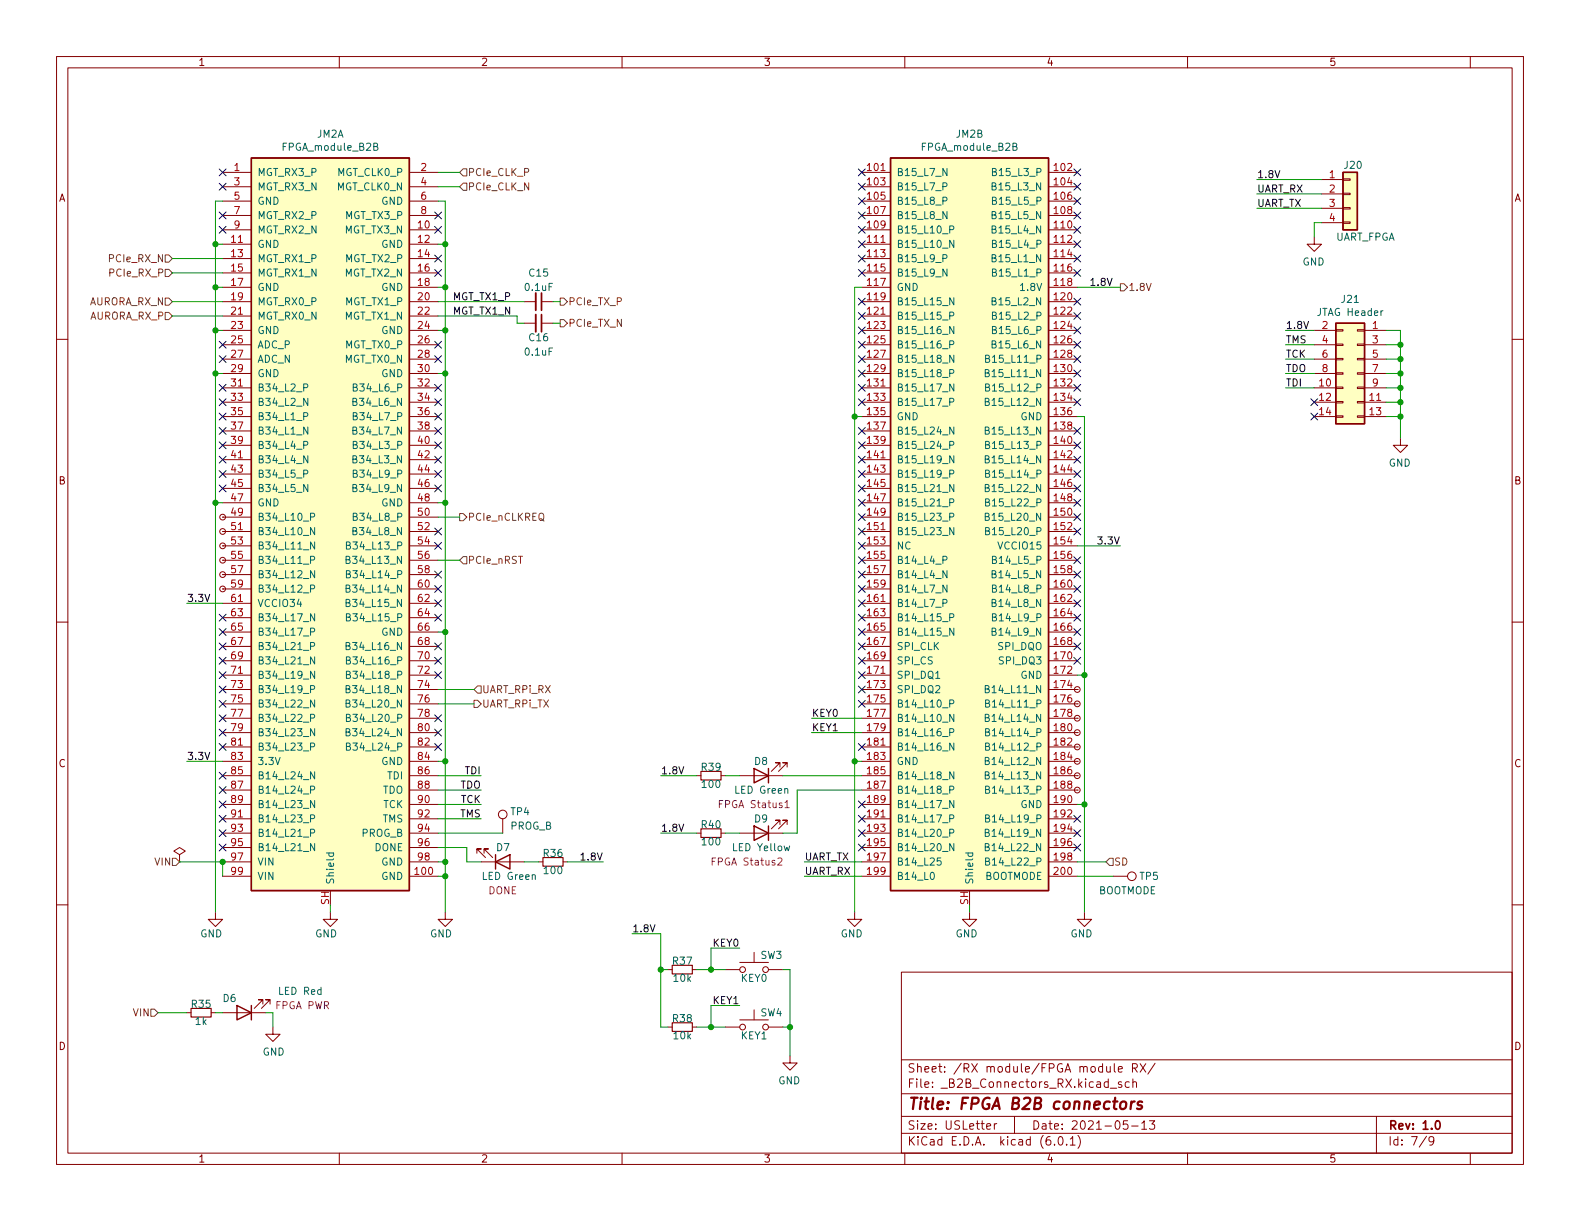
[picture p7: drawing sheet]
<svg xmlns="http://www.w3.org/2000/svg" width="279mm" height="216mm" viewBox="0 0 279 216" stroke-linecap="round" stroke-linejoin="round" font-family="sans-serif">
<g fill="none" stroke="#840000" stroke-width=".18">
<path d="M10 10h259.4v195.9h-259.4zM12 12h255.4v191.9h-255.4zM60 10v2M110 10v2M160 10v2M210 10v2M260 10v2M39.4 30.5h5M39.4 33h5M39.4 35.6h5M39.4 38.1h5M72.4 30.5h5.1"/>
<path d="M72.4 33h5.1M72.4 35.6h5.1M72.4 38.1h5.1M152.4 30.5h5.1M152.4 33h5.1M152.4 35.6h5.1M152.4 38.1h5.1M185.4 30.5h5.1M185.4 33h5.1M185.4 35.6h5.1M185.4 38.1h5.1M233.7 31.8h3.8"/>
<path d="M233.7 34.3h3.8M233.7 36.8h3.8M233.7 39.4h3.8M237.5 39.2h1.3v.3h-1.3zM237.5 36.7h1.3v.3h-1.3zM237.5 34.2h1.3v.2h-1.3zM237.5 31.6h1.3v.3h-1.3zM10 60h2M39.4 53.3h5M39.4 58.4h5M39.4 40.6h5M39.4 43.2h5"/>
<path d="M39.4 45.7h5M39.4 48.3h5M39.4 50.8h5M39.4 55.9h5M72.4 53.3h5.1M72.4 58.4h5.1M72.4 40.6h5.1M72.4 43.2h5.1M72.4 45.7h5.1M72.4 48.3h5.1M72.4 50.8h5.1M72.4 55.9h5.1"/>
<path d="M92.7 53.3h2M92.7 57.2h2M95.8 53.3h2M95.8 57.2h2M152.4 53.3h5.1M152.4 58.4h5.1M152.4 40.6h5.1M152.4 43.2h5.1M152.4 45.7h5.1M152.4 48.3h5.1M152.4 50.8h5.1M152.4 55.9h5.1"/>
<path d="M185.4 53.3h5.1M185.4 58.4h5.1M185.4 40.6h5.1M185.4 43.2h5.1M185.4 45.7h5.1M185.4 48.3h5.1M185.4 50.8h5.1M185.4 55.9h5.1M232.4 41.9v1.3h-1.3l1.3 1.3 1.3-1.3h-1.3M232.4 58.4h3.8M236.2 58.3h1.3v.2h-1.3zM240 58.3h1.3v.2h-1.3z"/>
<path d="M241.3 58.4h3.8M267.4 60h2M39.4 68.6h5M39.4 71.1h5M39.4 73.7h5M39.4 61h5M39.4 63.5h5M39.4 66h5M39.4 76.2h5M39.4 78.7h5M72.4 68.6h5.1M72.4 71.1h5.1"/>
<path d="M72.4 73.7h5.1M72.4 61h5.1M72.4 63.5h5.1M72.4 66h5.1M72.4 76.2h5.1M72.4 78.7h5.1M152.4 68.6h5.1M152.4 71.1h5.1M152.4 73.7h5.1M152.4 61h5.1M152.4 63.5h5.1M152.4 66h5.1"/>
<path d="M152.4 76.2h5.1M152.4 78.7h5.1M185.4 68.6h5.1M185.4 71.1h5.1M185.4 73.7h5.1M185.4 61h5.1M185.4 63.5h5.1M185.4 66h5.1M185.4 76.2h5.1M185.4 78.7h5.1M232.4 68.6h3.8M232.4 71.1h3.8"/>
<path d="M232.4 73.7h3.8M232.4 61h3.8M232.4 63.5h3.8M232.4 66h3.8M236.2 73.5h1.3v.3h-1.3zM236.2 71h1.3v.2h-1.3zM236.2 68.5h1.3v.2h-1.3zM236.2 65.9h1.3v.3h-1.3zM236.2 63.4h1.3v.2h-1.3zM236.2 60.8h1.3v.3h-1.3zM240 73.5h1.3v.3h-1.3zM240 71h1.3v.2h-1.3z"/>
<path d="M240 68.5h1.3v.2h-1.3zM240 65.9h1.3v.3h-1.3zM240 63.4h1.3v.2h-1.3zM240 60.8h1.3v.3h-1.3zM241.3 68.6h3.8M241.3 71.1h3.8M241.3 73.7h3.8M241.3 61h3.8M241.3 63.5h3.8M241.3 66h3.8M247.6 77.5v1.2h-1.2l1.2 1.3 1.3-1.3h-1.3M39.4 94h.1"/>
<path d="M39.4 91.4h.1M39.4 96.5h.1M39.4 99.1h.1M39.4 81.3h5M39.4 83.8h5M39.4 86.4h5M39.4 88.9h5M39.4 91.4h5M39.4 94h5M39.4 96.5h5M39.4 99.1h5M72.4 81.3h5.1"/>
<path d="M72.4 83.8h5.1M72.4 86.4h5.1M72.4 88.9h5.1M72.4 91.4h5.1M72.4 94h5.1M72.4 96.5h5.1M72.4 99.1h5.1M152.4 81.3h5.1M152.4 83.8h5.1M152.4 86.4h5.1M152.4 88.9h5.1M152.4 91.4h5.1"/>
<path d="M152.4 94h5.1M152.4 96.5h5.1M152.4 99.1h5.1M185.4 81.3h5.1M185.4 83.8h5.1M185.4 86.4h5.1M185.4 88.9h5.1M185.4 91.4h5.1M185.4 94h5.1M185.4 96.5h5.1M185.4 99.1h5.1M10 110h2"/>
<path d="M39.4 101.6h.1M39.4 104.1h.1M39.4 101.6h5M39.4 104.1h5M39.4 106.7h5M39.4 109.2h5M39.4 111.8h5M39.4 114.3h5M39.4 116.8h5M39.4 119.4h5M72.4 101.6h5.1M72.4 104.1h5.1"/>
<path d="M72.4 106.7h5.1M72.4 109.2h5.1M72.4 111.8h5.1M72.4 114.3h5.1M72.4 116.8h5.1M72.4 119.4h5.1M152.4 101.6h5.1M152.4 104.1h5.1M152.4 106.7h5.1M152.4 109.2h5.1M152.4 111.8h5.1M152.4 114.3h5.1"/>
<path d="M152.4 116.8h5.1M152.4 119.4h5.1M185.4 101.6h5.1M185.4 104.1h5.1M185.4 106.7h5.1M185.4 109.2h5.1M185.4 111.8h5.1M185.4 114.3h5.1M185.4 116.8h5.1M185.4 119.4h5.1M267.4 110h2M39.4 137.2h5"/>
<path d="M39.4 121.9h5M39.4 124.5h5M39.4 127h5M39.4 129.5h5M39.4 132.1h5M39.4 134.6h5M39.4 139.7h5M72.4 137.2h5.1M72.4 121.9h5.1M72.4 124.5h5.1M72.4 127h5.1M72.4 129.5h5.1"/>
<path d="M72.4 132.1h5.1M72.4 134.6h5.1M72.4 139.7h5.1M123.2 137.2h.8M127.5 137.2h.8M130.8 137.2h7.6M137.9 135.6v-.7h-.7h.7l-1.5 1.5M139.2 135.6v-.7h-.8h.8l-1.5 1.5M152.4 137.2h5.1M152.4 121.9h5.1M152.4 124.5h5.1M152.4 127h5.1"/>
<path d="M152.4 129.5h5.1M152.4 132.1h5.1M152.4 134.6h5.1M152.4 139.7h5.1M185.4 137.2h5.1M185.4 121.9h5.1M185.4 124.5h5.1M185.4 127h5.1M185.4 129.5h5.1M185.4 132.1h5.1M185.4 134.6h5.1M185.4 139.7h5.1"/>
<path d="M190.5 139.7h.1M190.5 129.5h.1M190.5 132.1h.1M190.5 134.6h.1M190.5 137.2h.1M190.5 121.9h.1M190.5 124.5h.1M190.5 127h.1M10 160h2M31.7 151.1l1.1-.6-1.1-.6-1 .6 1 .6v1.3M31.7 152.4h.1M39.4 154.9h5"/>
<path d="M39.4 142.2h5M39.4 144.8h5M39.4 147.3h5M39.4 149.9h5M39.4 152.4h5M72.4 154.9h5.1M72.4 142.2h5.1M72.4 144.8h5.1M72.4 147.3h5.1M72.4 149.9h5.1M72.4 152.4h5.1M84.3 150.9v-.8h.8h-.8l1.6 1.5"/>
<path d="M85.1 152.4h7.6M85.6 150.9v-.8h.8h-.8l1.5 1.5M88.9 144.8v2.5M95.2 152.4h.8M99.6 152.4h.7M123.2 147.3h.8M127.5 147.3h.8M130.8 147.3h7.6M137.9 145.8v-.8h-.7h.7l-1.5 1.6M139.2 145.8v-.8h-.8h.8l-1.5 1.6M152.4 154.9h5.1M152.4 142.2h5.1"/>
<path d="M152.4 144.8h5.1M152.4 147.3h5.1M152.4 149.9h5.1M152.4 152.4h5.1M185.4 154.9h5.1M185.4 142.2h5.1M185.4 144.8h5.1M185.4 147.3h5.1M185.4 149.9h5.1M185.4 152.4h5.1M196.8 154.9h2.6M267.4 160h2"/>
<path d="M33 179.1h.8M37.3 179.1h.8M38.1 161.3v1.3h1.3l-1.3 1.2-1.3-1.2h1.3M39.4 179.1h7.6M46.5 177.5v-.7h-.8h.8l-1.5 1.5M47.8 177.5v-.7h-.8h.8l-1.6 1.5M58.4 161.3v1.3h1.3l-1.3 1.2-1.3-1.2h1.3M78.7 161.3v1.3h1.3l-1.3 1.2-1.2-1.2h1.2M118.1 171.5h.8M122.4 171.5h.8M128.3 171.5h2.5M130.8 170.2h5.1"/>
<path d="M133.3 168.4v1.8M133.3 178.6v1.7M135.9 171.5h2.5M151.1 161.3v1.3h-1.2l1.2 1.2 1.3-1.2h-1.3M159.4 171.9h108v32h-108zM171.4 161.3v1.3h-1.2l1.2 1.2 1.3-1.2h-1.3M191.8 161.3v1.3h-1.3l1.3 1.2 1.2-1.2h-1.2M48.3 181.6v1.3h1.2l-1.2 1.3-1.3-1.3h1.3M118.1 181.6h.8M122.4 181.6h.8M128.3 181.6h2.5M130.8 180.3h5.1"/>
<path d="M135.9 181.6h2.5M139.7 186.7v1.3h-1.3l1.3 1.2 1.3-1.2h-1.3M159.4 197.4h108M159.4 193.4h108M159.4 187.4h108M174.5 199.2l.7-.2-.1-.3h-.4l-.2 .2v.7h.6M175.8 198.7v1M176.3 198.7h-.3l-.2 .3M179.4 197.4v3M196.3 192.4h1.2M197 188.1v1.3l.3 .2M197.8 189.1l.7-.2-.1-.2-.4-.1-.2 .2v.7h.6"/>
<path d="M198.3 191.4l-.3-.1-.2 .2v.2l.5 .2v.3h-.5M199.4 198.2h-.7l-.1 .7 .2-.2 .5 .1 .2 .2-.1 .5-.2 .2-.6-.2M199.7 191.4l-.4-.1-.3 .3v.4l.1 .2h.6M200.1 199.1h1.2M200.3 188.9l.7-.1 .1-.2-.1-.4-.2-.1h-.5v1.5M200.3 191.4l.2-.1 .4 .1 .1 .9M200.3 190.8v1.5M200.6 188.9l.5 .7M201.6 188.1l1 1.5M201.9 198.6l.4-.4v1.5M201.9 199.7h.9M202.6 188.1l-1 1.5"/>
<path d="M203.3 198.2h.9l-.5 .5 .4 .2v.6l-.2 .2h-.4l-.2-.2M204.3 188l-1.3 1.9M243.4 197.4v6.5M60 203.9v2M110 203.9v2M159.4 200.4h108M160 203.9v2M186.5 202.3v.2M187.3 201h.2a.81 .81 0 0 1 .6 .6 .81 .81 0 0 1-.3 .8l-.2 .1a.81 .81 0 0 1-.6-.6 .81 .81 0 0 1 .3-.9zM188.6 202.3v.2M189.3 201.4l.4-.4v1.5M189.3 202.5h.8"/>
<path d="M190.6 200.8a1.72 1.72 0 0 1 0 2.2M210 203.9v2M252.3 200.9l-1.3 1.9M253.5 201.6l-.2 .3h-.3l-.3-.3 .1-.6h.5l.2 .1a.99 .99 0 0 1-.4 1.4h-.3M260 203.9v2"/>
<circle cx="39.4" cy="94" r=".51"/>
<circle cx="39.4" cy="96.5" r=".51"/>
<circle cx="39.4" cy="99.1" r=".51"/>
<circle cx="39.4" cy="91.4" r=".51"/>
<circle cx="39.4" cy="104.1" r=".51"/>
<circle cx="39.4" cy="101.6" r=".51"/>
<circle cx="190.5" cy="121.9" r=".51"/>
<circle cx="190.5" cy="132.1" r=".51"/>
<circle cx="190.5" cy="127" r=".51"/>
<circle cx="190.5" cy="124.5" r=".51"/>
<circle cx="190.5" cy="129.5" r=".51"/>
<circle cx="190.5" cy="137.2" r=".51"/>
<circle cx="190.5" cy="139.7" r=".51"/>
<circle cx="190.5" cy="134.6" r=".51"/>
<circle cx="88.9" cy="144" r=".76"/>
<circle cx="200.2" cy="154.9" r=".76"/>
<circle cx="131.3" cy="171.5" r=".51"/>
<circle cx="135.4" cy="171.5" r=".51"/>
<circle cx="131.3" cy="181.6" r=".51"/>
<circle cx="135.4" cy="181.6" r=".51"/>
</g>
<path d="M95.8 51.8v3.1M95.8 55.6v3.1M254 198.2h.2a.82 .82 0 0 1 .6 .6 .82 .82 0 0 1-.3 .8l-.2 .1a.81 .81 0 0 1-.6-.6 .81 .81 0 0 1 .3-.9z" fill="none" stroke="#840000" stroke-width=".3"/>
<path d="M198.2 195a.52 .52 0 0 1 .6-.2 .52 .52 0 0 1 .4 .4l-.1 .5a.55 .55 0 0 1-.5 .4 .55 .55 0 0 1-.5-.4zM200.1 194.8l-.2 1.3M200.6 194.8l-.3 .1-.3 .3M202 194.9a.49 .49 0 0 0-.8 .3v.1l.5 .1 .3 .3-.2 .3-.2 .1-.5-.1" fill="none" stroke="#840000" stroke-width=".4"/>
<path d="M44.4 27.9h28v129.6h-28zM157.5 27.9h27.9v129.6h-27.9zM237.5 30.5h2.5v10.1h-2.5zM236.2 57.2h5.1v17.7h-5.1zM133.3 135.9l2.6 1.3-2.6 1.2zM135.9 135.9v2.5M87.6 152.4l2.6-1.3v2.6zM87.6 151.1v2.6M133.3 146.1l2.6 1.2-2.6 1.3zM135.9 146.1v2.5M41.9 177.8l2.5 1.3-2.5 1.2zM44.4 177.8v2.5" fill="none" stroke="#840000" stroke-width=".25"/>
<path d="M137.6 151.8l.4-.1 .3 .4-.8 .9h.8M138.8 141.9l.4-.4v1.3M138.8 142.8h.7" fill="none" stroke="#840084" stroke-width=".18"/>
<path d="M94.7 51.8v3.1M94.7 55.6v3.1" fill="none" stroke="#840000" stroke-width=".33"/>
<g fill="#ffffc2" stroke="#ffffc2" stroke-width=".18">
<path d="M236.2 57.2h5.1v17.7h-5.1z"/>
<path d="M157.5 27.9h27.9v129.6h-27.9z"/>
<path d="M44.4 27.9h28v129.6h-28z"/>
<path d="M237.5 30.5h2.5v10.1h-2.5z"/>
</g>
<g fill="none" stroke="#006464" stroke-width=".18">
<path d="M66.1 25.9h.5l.2-.2-.1-.3-.6-.1v1.3h.5l.2-.1v-.3l-.3-.3M166.7 33l.6-.1 .2-.2-.1-.3-.7-.1v1.3M166.7 35.5h.6l.2-.2-.1-.3-.7-.1v1.2M167.5 29.8v1.3l-.8-1.3v1.3M167.5 37.4v1.3l-.8-1.3v1.3M179.1 25.9h.6l.1-.2-.1-.3-.6-.1v1.3h.5l.2-.1 .1-.3-.3-.3M166.7 45.7l.6-.1 .2-.2-.1-.3-.7-.1v1.3M167.5 47.6v1.2l-.8-1.2v1.2M167.9 40.6l.7-.1 .1-.1-.1-.3-.7-.2v1.3M167.9 55.8h.7l.1-.2-.1-.3-.7-.1v1.3M168.7 42.5v1.3l-.8-1.3v1.3M168.7 52.6v1.3l-.8-1.3v1.3"/>
<path d="M168.7 57.7v1.3l-.8-1.3v1.3M53.7 68.5h.6l.1-.2v-.3l-.7-.1v1.3M53.7 73.6h.6l.1-.2v-.3l-.7-.1v1.2M53.7 78.7l.6-.1 .1-.1v-.3l-.7-.2v1.3M54.4 70.4v1.3l-.7-1.3v1.3M54.4 75.5v1.3l-.7-1.3v1.3M167.9 60.9h.7l.1-.2-.1-.3-.7-.1v1.2M167.9 66l.7-.1 .1-.1-.1-.3-.7-.2v1.3M167.9 71.1l.7-.1 .1-.2-.1-.3-.7-.1v1.3M167.9 78.7l.7-.1 .1-.1-.1-.3-.7-.2v1.3M168.7 62.8v1.3l-.8-1.3v1.3M168.7 67.9v1.3l-.8-1.3v1.3"/>
<path d="M168.7 75.5v1.3l-.8-1.3v1.3M174.2 65.9h.6l.1-.2-.1-.2-.6-.2v1.3h.5l.2-.1 .1-.3-.3-.3M174.2 71h.6l.1-.2-.1-.3-.6-.1v1.3h.5l.2-.1 .1-.3-.3-.3M174.2 76.1l.6-.1 .1-.1-.1-.3-.6-.1v1.3h.5l.2-.1 .1-.3-.3-.3M174.3 63.4l.5-.1 .2-.1-.1-.3-.6-.1v1.3h.5l.2-.1v-.3l-.3-.3M174.3 68.5l.5-.1 .2-.2-.1-.2-.6-.1v1.3h.5l.2-.2v-.3l-.3-.2M174.3 78.6h.5l.2-.2-.1-.2-.6-.2v1.3h.5l.2-.1v-.3l-.3-.3M53.7 83.8l.6-.1 .1-.2v-.3l-.7-.1v1.3M54.4 80.6v1.3l-.7-1.3v1.3M54.4 85.7v1.2l-.7-1.2v1.2M54.9 91.4l.6-.1 .1-.1v-.3l-.7-.2v1.3M54.9 99h.6l.1-.2v-.3l-.7-.1v1.2"/>
<path d="M55.6 93.3v1.3l-.7-1.3v1.3M55.6 95.8v1.3l-.7-1.3v1.3M61.2 99l.5-.1 .2-.2-.1-.2-.6-.1v1.2h.5l.2-.1v-.3l-.3-.2M61.3 96.4h.5l.1-.2v-.3l-.6-.1v1.3h.4l.2-.1 .1-.3-.3-.3M166.7 99h.6l.2-.2-.1-.3-.7-.1v1.2M167.9 83.8l.7-.1 .1-.2-.1-.3-.7-.1v1.3M167.9 88.9l.7-.1 .1-.2-.1-.3-.7-.1v1.3M167.9 91.4l.7-.1 .1-.1-.1-.3-.7-.2v1.3M168.7 80.6v1.3l-.8-1.3v1.3M168.7 85.7v1.2l-.8-1.2v1.2M168.7 93.3v1.3l-.8-1.3v1.3M174.2 81.2l.6-.1 .1-.2-.1-.2-.6-.1v1.3h.5l.2-.2 .1-.3-.3-.2"/>
<path d="M174.2 86.3l.6-.1 .1-.2-.1-.2-.6-.1v1.2h.5l.2-.1 .1-.3-.3-.2M174.2 91.3h.6l.1-.2-.1-.2-.6-.2v1.3h.5l.2-.1 .1-.3-.3-.3M174.3 83.7h.5l.2-.2-.1-.3-.6-.1v1.3h.5l.2-.1v-.3l-.3-.3M174.3 88.8l.5-.1 .2-.1-.1-.3-.6-.1v1.3h.5l.2-.1v-.3l-.3-.3M174.3 93.9l.5-.1 .2-.2-.1-.2-.6-.1v1.3h.5l.2-.2v-.3l-.3-.2M54.9 104.1l.6-.1 .1-.1v-.3l-.7-.2v1.3M54.9 111.7h.6l.1-.2v-.3l-.7-.1v1.2M54.9 114.3l.6-.1 .1-.2v-.3l-.7-.1v1.3M55.6 100.9v1.3l-.7-1.3v1.3M55.6 108.5v1.3l-.7-1.3v1.3M55.6 116.1v1.3l-.7-1.3v1.3M55.6 118.7v1.3l-.7-1.3v1.3"/>
<path d="M61.2 104h.5l.2-.2-.1-.2-.6-.2v1.3h.5l.2-.1v-.3l-.3-.3M61.2 106.6l.5-.1 .2-.2-.1-.2-.6-.1v1.3h.5l.2-.2v-.3l-.3-.2M61.2 114.2l.5-.1 .2-.1-.1-.3-.6-.1v1.3h.5l.2-.1v-.3l-.3-.3M61.3 101.5l.5-.1 .1-.1v-.3l-.6-.1v1.3h.4l.2-.1 .1-.3-.3-.3M61.3 109.1h.5l.1-.2v-.3l-.6-.1v1.3h.4l.2-.1 .1-.3-.3-.3M61.3 116.7h.5l.1-.2v-.2l-.6-.2v1.3h.4l.2-.1 .1-.3-.3-.3M61.3 119.3l.5-.1 .1-.2v-.2l-.6-.1v1.3h.4l.2-.2 .1-.3-.3-.2M166.7 106.6h.6l.2-.2-.1-.3-.7-.1v1.3M167.5 100.9v1.3l-.8-1.3v1.3M167.5 103.4v1.3l-.8-1.3v1.3M167.9 109.2l.7-.1 .1-.2-.1-.3-.7-.1v1.3M168.7 111.1v1.2l-.8-1.2v1.2"/>
<path d="M54.9 121.9l.6-.1 .1-.2v-.3l-.7-.1v1.3M54.9 127l.6-.1 .1-.2v-.3l-.7-.1v1.3M54.9 132h.6l.1-.2v-.3l-.7-.1v1.3M54.9 139.7l.6-.1 .1-.2v-.3l-.7-.1v1.3M55.6 123.8v1.2l-.7-1.2v1.2M55.6 128.8v1.3l-.7-1.3v1.3M55.6 136.5v1.2l-.7-1.2v1.2M61.2 121.8h.5l.2-.2-.1-.3-.6-.1v1.3h.5l.2-.1v-.3l-.3-.3M61.2 124.4l.5-.1 .2-.2-.1-.2-.6-.1v1.2h.5l.2-.1v-.3l-.3-.2M61.2 129.4h.5l.2-.2-.1-.2-.6-.2v1.3h.5l.2-.1v-.3l-.3-.3M61.3 126.9l.5-.1 .1-.1v-.3l-.6-.1v1.3h.4l.2-.1 .1-.3-.3-.3M61.3 132l.5-.1 .1-.2v-.2l-.6-.1v1.3h.4l.2-.2 .1-.3-.3-.2"/>
<path d="M167.9 124.4h.7l.1-.2-.1-.3-.7-.1v1.2M167.9 129.5l.7-.1 .1-.1-.1-.3-.7-.2v1.3M167.9 139.7l.7-.1 .1-.2-.1-.3-.7-.1v1.3M168.7 126.3v1.3l-.8-1.3v1.3M168.7 131.4v1.3l-.8-1.3v1.3M168.7 136.5v1.2l-.8-1.2v1.2M174.2 121.8h.6l.1-.2-.1-.3-.6-.1v1.3h.5l.2-.1 .1-.3-.3-.3M174.2 126.9l.6-.1 .1-.1-.1-.3-.6-.1v1.3h.5l.2-.1 .1-.3-.3-.3M174.2 134.5h.6l.1-.2-.1-.3-.6-.1v1.3h.5l.2-.1 .1-.3-.3-.3M174.2 137.1l.6-.1 .1-.2-.1-.2-.6-.1v1.2h.5l.2-.1 .1-.3-.3-.2M174.3 124.4l.5-.1 .2-.2-.1-.2-.6-.1v1.2h.5l.2-.1v-.3l-.3-.2M174.3 129.4h.5l.2-.2-.1-.2-.6-.2v1.3h.5l.2-.1v-.3l-.3-.3"/>
<path d="M174.3 132l.5-.1 .2-.2-.1-.2-.6-.1v1.3h.5l.2-.2v-.3l-.3-.2M174.3 139.6l.5-.1 .2-.1-.1-.3-.6-.1v1.3h.5l.2-.1v-.3l-.3-.3M54.9 144.7h.6l.1-.2v-.3l-.7-.1v1.3M54.9 147.3l.6-.1 .1-.2v-.3l-.7-.1v1.3M55.6 141.5v1.3l-.7-1.3v1.3M55.6 149.2v1.2l-.7-1.2v1.2M57.7 150.8h1.3M58.2 150.8l-.1 .4 .3 .2 .5-.1v-.5M138.7 149.6l.2 .8 .3-.6 .2 .6 .2-.8M164.6 154.4l.2-.2a.68 .68 0 0 1 .4 .7 .68 .68 0 0 1-.4 .6l-.2-.1-.1-.4zM166.4 151.7h-.6l-.1 .6 .2-.1h.4l.1 .2v.5l-.2 .1-.5-.1M167.9 144.7h.7l.1-.2-.1-.3-.7-.1v1.3"/>
<path d="M167.9 147.3l.7-.1 .1-.2-.1-.3-.7-.1v1.3M168.7 141.5v1.3l-.8-1.3v1.3M168.7 149.2v1.2l-.8-1.2v1.2M170.8 150.8h1.2M171.2 150.8v.4l.2 .2 .6-.1v-.5M174.2 147.2h.6l.1-.2-.1-.3-.6-.1v1.3h.5l.2-.1 .1-.3-.3-.3M174.2 149.8l.6-.1 .1-.2-.1-.2-.6-.1v1.2h.5l.2-.1 .1-.3-.3-.2M174.3 144.7l.5-.1 .2-.2-.1-.2-.6-.1v1.3h.5l.2-.2v-.3l-.3-.2M174.3 152.3l.5-.1 .2-.1-.1-.3-.6-.1v1.3h.5l.2-.1v-.3l-.3-.3"/>
</g>
<path d="M124 136.4h3.5v1.5h-3.5zM96 151.6h3.6v1.6h-3.6zM124 146.6h3.5v1.5h-3.5zM33.8 178.3h3.5v1.5h-3.5zM118.9 170.7h3.5v1.5h-3.5zM118.9 180.8h3.5v1.6h-3.5z" fill="none" stroke="#840000" stroke-width=".2"/>
<g fill="none" stroke="#725600" stroke-width=".18">
<path d="M81.3 30.5l.6-.7h.6v1.3h-.6zM81.3 33l.6-.6h.6v1.3h-.6zM29.2 55.2h.6l.7 .7-.7 .6h-.6zM29.2 45.1h.6l.7 .6-.7 .7h-.6zM29.2 47.6h.6l.7 .7-.7 .6h-.6zM29.2 52.7h.6l.7 .6-.7 .7h-.6zM99.1 52.7h.6l.6 .6-.6 .7h-.6zM99.1 56.5h.6l.6 .7-.6 .6h-.6zM198.1 50.2h.7l.6 .6-.6 .6h-.7zM81.3 90.8h.6l.6 .6-.6 .7h-.6zM81.9 98.4h.6v1.3h-.6l-.6-.6zM83.8 123.8h.7l.6 .7-.6 .6h-.7z"/>
<path d="M84.5 121.3h.6v1.3h-.6l-.7-.7zM30.5 151.8h.6l.6 .6-.6 .6h-.6zM195.6 152.4l.6-.6h.6v1.2h-.6zM26.7 178.4h.6l.6 .7-.6 .6h-.6z"/>
</g>
<g fill="none" stroke="#009600" stroke-width=".18">
<path d="M39.4 35.6h-1.3v125.7M77.5 35.6h1.2v125.7M77.5 30.5h3.8M77.5 33h3.8M222.2 36.8h11.5M222.2 34.3h11.5M222.2 31.8h11.5M233.7 39.4h-1.3v2.5M30.5 53.3h8.9M30.5 55.9h8.9M30.5 48.3h8.9M30.5 45.7h8.9"/>
<path d="M38.1 58.4h1.3M38.1 50.8h1.3M38.1 43.2h1.3M77.5 55.9h13.9v1.3h1.3M77.5 58.4h1.2M77.5 50.8h1.2M77.5 43.2h1.2M77.5 53.3h15.2M97.8 57.2h1.3M97.8 53.3h1.3M152.4 50.8h-1.3v110.5M190.5 50.8h7.6"/>
<path d="M227.3 58.4h5.1M245.1 58.4h2.5v19.1M38.1 66h1.3M77.5 66h1.2M151.1 73.7h1.3M190.5 73.7h1.3v87.6M227.3 66h5.1M227.3 68.6h5.1M227.3 63.5h5.1M227.3 61h5.1M245.1 66h2.5M245.1 68.6h2.5"/>
<path d="M245.1 71.1h2.5M245.1 63.5h2.5M245.1 73.7h2.5M245.1 61h2.5M38.1 88.9h1.3M77.5 88.9h1.2M77.5 91.4h3.8M77.5 99.1h3.8M190.5 96.5h7.6M33 106.7h6.4M77.5 111.8h1.2M190.5 119.4h1.3"/>
<path d="M33 134.6h6.4M77.5 134.6h1.2M77.5 137.2h7.6M77.5 139.7h7.6M77.5 124.5h6.3M77.5 121.9h6.3M116.8 137.2h6.4M128.3 137.2h2.5M138.4 137.2h14M143.5 129.5h8.9M143.5 127h8.9M151.1 134.6h1.3"/>
<path d="M152.4 139.7h-11.4v7.6h-2.6M31.7 152.4h7.7v2.5M77.5 152.4h1.2M77.5 149.9h5v2.5h2.6M77.5 147.3h11.4M77.5 142.2h7.6M77.5 144.8h7.6M77.5 154.9h1.2M92.7 152.4h2.5M100.3 152.4h6.4M116.8 147.3h6.4M128.3 147.3h2.5"/>
<path d="M142.2 152.4h10.2M142.2 154.9h10.2M190.5 152.4h5.1M190.5 142.2h1.3M190.5 154.9h6.3M27.9 179.1h5.1M38.1 179.1h1.3M47 179.1h1.3v2.5M58.4 160v1.3M111.8 165.1h5v16.5h1.3M116.8 171.5h1.3M123.2 171.5h5.1"/>
<path d="M130.8 167.6h-5.1v3.9M130.8 177.8h-5.1v3.8M138.4 171.5h1.3v15.2M171.4 160v1.3M123.2 181.6h5.1M138.4 181.6h1.3"/>
</g>
<g fill="none" stroke="#000084" stroke-width=".18">
<path d="M38.8 37.5l1.2 1.2M38.8 29.9l1.2 1.2M38.8 32.4l1.2 1.2M40 37.5l-1.2 1.2M40 29.9l-1.2 1.2M40 32.4l-1.2 1.2M76.9 37.5l1.2 1.2M78.1 37.5l-1.2 1.2M151.8 29.9l1.2 1.2M151.8 35l1.2 1.2M151.8 32.4l1.2 1.2M151.8 37.5l1.2 1.2"/>
<path d="M153 29.9l-1.2 1.2M153 35l-1.2 1.2M153 32.4l-1.2 1.2M153 37.5l-1.2 1.2M189.9 35l1.2 1.2M189.9 32.4l1.2 1.2M189.9 29.9l1.2 1.2M189.9 37.5l1.2 1.2M191.1 29.9l-1.2 1.2M191.1 35l-1.2 1.2M191.1 32.4l-1.2 1.2M191.1 37.5l-1.2 1.2"/>
<path d="M38.8 40l1.2 1.2M40 40l-1.2 1.2M76.9 45.1l1.2 1.2M76.9 47.7l1.2 1.2M76.9 40l1.2 1.2M78.1 45.1l-1.2 1.2M78.1 47.7l-1.2 1.2M78.1 40l-1.2 1.2M151.8 52.7l1.2 1.2M151.8 55.3l1.2 1.2M151.8 57.8l1.2 1.2M151.8 40l1.2 1.2"/>
<path d="M151.8 42.6l1.2 1.2M151.8 47.7l1.2 1.2M151.8 45.1l1.2 1.2M153 52.7l-1.2 1.2M153 55.3l-1.2 1.2M153 57.8l-1.2 1.2M153 40l-1.2 1.2M153 42.6l-1.2 1.2M153 47.7l-1.2 1.2M153 45.1l-1.2 1.2M189.9 40l1.2 1.2M189.9 45.1l1.2 1.2"/>
<path d="M189.9 42.6l1.2 1.2M189.9 57.8l1.2 1.2M189.9 55.3l1.2 1.2M189.9 47.7l1.2 1.2M189.9 52.7l1.2 1.2M191.1 40l-1.2 1.2M191.1 45.1l-1.2 1.2M191.1 42.6l-1.2 1.2M191.1 57.8l-1.2 1.2M191.1 55.3l-1.2 1.2M191.1 47.7l-1.2 1.2M191.1 52.7l-1.2 1.2"/>
<path d="M38.8 75.6l1.2 1.2M38.8 70.5l1.2 1.2M38.8 68l1.2 1.2M38.8 62.9l1.2 1.2M38.8 60.4l1.2 1.2M38.8 73.1l1.2 1.2M38.8 78.1l1.2 1.2M40 75.6l-1.2 1.2M40 70.5l-1.2 1.2M40 68l-1.2 1.2M40 62.9l-1.2 1.2M40 60.4l-1.2 1.2"/>
<path d="M40 78.1l-1.2 1.2M40 73.1l-1.2 1.2M76.9 60.4l1.2 1.2M76.9 73.1l1.2 1.2M76.9 70.5l1.2 1.2M76.9 68l1.2 1.2M76.9 75.6l1.2 1.2M76.9 62.9l1.2 1.2M76.9 78.1l1.2 1.2M78.1 60.4l-1.2 1.2M78.1 73.1l-1.2 1.2M78.1 75.6l-1.2 1.2"/>
<path d="M78.1 70.5l-1.2 1.2M78.1 68l-1.2 1.2M78.1 62.9l-1.2 1.2M78.1 78.1l-1.2 1.2M151.8 60.4l1.2 1.2M151.8 68l1.2 1.2M151.8 62.9l1.2 1.2M151.8 70.5l1.2 1.2M151.8 65.4l1.2 1.2M151.8 75.6l1.2 1.2M151.8 78.1l1.2 1.2M153 60.4l-1.2 1.2"/>
<path d="M153 68l-1.2 1.2M153 62.9l-1.2 1.2M153 70.5l-1.2 1.2M153 65.4l-1.2 1.2M153 78.1l-1.2 1.2M153 75.6l-1.2 1.2M189.9 78.1l1.2 1.2M189.9 75.6l1.2 1.2M189.9 70.5l1.2 1.2M189.9 60.4l1.2 1.2M189.9 62.9l1.2 1.2M189.9 65.4l1.2 1.2"/>
<path d="M189.9 68l1.2 1.2M191.1 78.1l-1.2 1.2M191.1 75.6l-1.2 1.2M191.1 70.5l-1.2 1.2M191.1 60.4l-1.2 1.2M191.1 68l-1.2 1.2M191.1 62.9l-1.2 1.2M191.1 65.4l-1.2 1.2M231.8 70.5l1.2 1.2M231.8 73.1l1.2 1.2M233 70.5l-1.2 1.2M233 73.1l-1.2 1.2"/>
<path d="M38.8 83.2l1.2 1.2M38.8 85.8l1.2 1.2M38.8 80.7l1.2 1.2M40 83.2l-1.2 1.2M40 85.8l-1.2 1.2M40 80.7l-1.2 1.2M76.9 93.4l1.2 1.2M76.9 80.7l1.2 1.2M76.9 95.9l1.2 1.2M76.9 83.2l1.2 1.2M76.9 85.8l1.2 1.2M78.1 93.4l-1.2 1.2"/>
<path d="M78.1 80.7l-1.2 1.2M78.1 85.8l-1.2 1.2M78.1 83.2l-1.2 1.2M78.1 95.9l-1.2 1.2M151.8 80.7l1.2 1.2M151.8 85.8l1.2 1.2M151.8 88.3l1.2 1.2M151.8 83.2l1.2 1.2M151.8 90.8l1.2 1.2M151.8 95.9l1.2 1.2M151.8 93.4l1.2 1.2M151.8 98.5l1.2 1.2"/>
<path d="M153 80.7l-1.2 1.2M153 98.5l-1.2 1.2M153 95.9l-1.2 1.2M153 93.4l-1.2 1.2M153 85.8l-1.2 1.2M153 88.3l-1.2 1.2M153 83.2l-1.2 1.2M153 90.8l-1.2 1.2M189.9 80.7l1.2 1.2M189.9 85.8l1.2 1.2M189.9 83.2l1.2 1.2M189.9 98.5l1.2 1.2"/>
<path d="M189.9 90.8l1.2 1.2M189.9 88.3l1.2 1.2M189.9 93.4l1.2 1.2M191.1 80.7l-1.2 1.2M191.1 85.8l-1.2 1.2M191.1 93.4l-1.2 1.2M191.1 83.2l-1.2 1.2M191.1 98.5l-1.2 1.2M191.1 90.8l-1.2 1.2M191.1 88.3l-1.2 1.2M38.8 113.7l1.2 1.2M38.8 111.2l1.2 1.2"/>
<path d="M38.8 116.2l1.2 1.2M38.8 118.8l1.2 1.2M38.8 108.6l1.2 1.2M40 111.2l-1.2 1.2M40 113.7l-1.2 1.2M40 116.2l-1.2 1.2M40 118.8l-1.2 1.2M40 108.6l-1.2 1.2M76.9 101l1.2 1.2M76.9 103.5l1.2 1.2M76.9 106.1l1.2 1.2M76.9 113.7l1.2 1.2"/>
<path d="M76.9 116.2l1.2 1.2M76.9 108.6l1.2 1.2M76.9 118.8l1.2 1.2M78.1 108.6l-1.2 1.2M78.1 101l-1.2 1.2M78.1 103.5l-1.2 1.2M78.1 106.1l-1.2 1.2M78.1 113.7l-1.2 1.2M78.1 116.2l-1.2 1.2M78.1 118.8l-1.2 1.2M151.8 111.2l1.2 1.2M151.8 103.5l1.2 1.2"/>
<path d="M151.8 106.1l1.2 1.2M151.8 108.6l1.2 1.2M151.8 113.7l1.2 1.2M151.8 116.2l1.2 1.2M151.8 118.8l1.2 1.2M151.8 101l1.2 1.2M153 118.8l-1.2 1.2M153 116.2l-1.2 1.2M153 113.7l-1.2 1.2M153 108.6l-1.2 1.2M153 111.2l-1.2 1.2M153 103.5l-1.2 1.2"/>
<path d="M153 106.1l-1.2 1.2M153 101l-1.2 1.2M189.9 116.2l1.2 1.2M189.9 113.7l1.2 1.2M189.9 111.2l1.2 1.2M189.9 108.6l1.2 1.2M189.9 106.1l1.2 1.2M189.9 103.5l1.2 1.2M189.9 101l1.2 1.2M191.1 116.2l-1.2 1.2M191.1 113.7l-1.2 1.2M191.1 111.2l-1.2 1.2"/>
<path d="M191.1 108.6l-1.2 1.2M191.1 106.1l-1.2 1.2M191.1 103.5l-1.2 1.2M191.1 101l-1.2 1.2M38.8 128.9l1.2 1.2M38.8 123.9l1.2 1.2M38.8 121.3l1.2 1.2M38.8 136.6l1.2 1.2M38.8 126.4l1.2 1.2M38.8 131.5l1.2 1.2M38.8 139.1l1.2 1.2M40 139.1l-1.2 1.2"/>
<path d="M40 131.5l-1.2 1.2M40 128.9l-1.2 1.2M40 123.9l-1.2 1.2M40 121.3l-1.2 1.2M40 136.6l-1.2 1.2M40 126.4l-1.2 1.2M76.9 128.9l1.2 1.2M76.9 126.4l1.2 1.2M76.9 131.5l1.2 1.2M78.1 128.9l-1.2 1.2M78.1 126.4l-1.2 1.2M78.1 131.5l-1.2 1.2"/>
<path d="M151.8 131.5l1.2 1.2M151.8 121.3l1.2 1.2M151.8 123.9l1.2 1.2M153 131.5l-1.2 1.2M153 121.3l-1.2 1.2M153 123.9l-1.2 1.2M38.8 146.7l1.2 1.2M38.8 149.3l1.2 1.2M38.8 141.6l1.2 1.2M38.8 144.2l1.2 1.2M40 146.7l-1.2 1.2M40 149.3l-1.2 1.2"/>
<path d="M40 144.2l-1.2 1.2M40 141.6l-1.2 1.2M151.8 146.7l1.2 1.2M151.8 144.2l1.2 1.2M151.8 141.6l1.2 1.2M151.8 149.3l1.2 1.2M153 149.3l-1.2 1.2M153 146.7l-1.2 1.2M153 144.2l-1.2 1.2M153 141.6l-1.2 1.2M189.9 144.2l1.2 1.2M189.9 146.7l1.2 1.2"/>
<path d="M189.9 149.3l1.2 1.2M191.1 144.2l-1.2 1.2M191.1 146.7l-1.2 1.2M191.1 149.3l-1.2 1.2"/>
</g>
<g fill="#009600" stroke="#009600" stroke-width=".18">
<circle cx="78.7" cy="43.2" r=".46"/>
<circle cx="78.7" cy="58.4" r=".46"/>
<circle cx="78.7" cy="66" r=".46"/>
<circle cx="78.7" cy="50.8" r=".46"/>
<circle cx="78.7" cy="134.6" r=".46"/>
<circle cx="78.7" cy="111.8" r=".46"/>
<circle cx="38.1" cy="88.9" r=".46"/>
<circle cx="38.1" cy="66" r=".46"/>
<circle cx="78.7" cy="88.9" r=".46"/>
<circle cx="139.7" cy="181.6" r=".46"/>
<circle cx="125.7" cy="171.5" r=".46"/>
<circle cx="125.7" cy="181.6" r=".46"/>
<circle cx="116.8" cy="171.5" r=".46"/>
<circle cx="38.1" cy="58.4" r=".46"/>
<circle cx="38.1" cy="43.2" r=".46"/>
<circle cx="38.1" cy="50.8" r=".46"/>
<circle cx="39.4" cy="152.4" r=".46"/>
<circle cx="78.7" cy="152.4" r=".46"/>
<circle cx="78.7" cy="154.9" r=".46"/>
<circle cx="151.1" cy="134.6" r=".46"/>
<circle cx="191.8" cy="142.2" r=".46"/>
<circle cx="191.8" cy="119.4" r=".46"/>
<circle cx="151.1" cy="73.7" r=".46"/>
<circle cx="247.6" cy="71.1" r=".46"/>
<circle cx="247.6" cy="68.6" r=".46"/>
<circle cx="247.6" cy="61" r=".46"/>
<circle cx="247.6" cy="63.5" r=".46"/>
<circle cx="247.6" cy="73.7" r=".46"/>
<circle cx="247.6" cy="66" r=".46"/>
</g>
<text font-size="2.8" fill="#840000" x="160.4" y="196.2">Title: FPGA B2B connectors</text>
<g font-size="2.1" fill="#840000">
<text x="160.4" y="189.7">Sheet: /RX module/FPGA module RX/</text>
<text x="160.4" y="192.4">File: _B2B_Connectors_RX.kicad_sch</text>
<text x="160.4" y="202.5">KiCad E.D.A. kicad (6.0.1)</text>
<text x="160.4" y="199.7">Size: USLetter</text>
<text x="182.4" y="199.7">Date: 2021-05-13</text>
<text x="245.4" y="199.7">Rev: 1.0</text>
<text x="245.4" y="202.5">Id: 7/9</text>
</g>
<g font-size="1.8" fill="#840000">
<text x="35" y="11.6">1</text>
<text x="85" y="11.6">2</text>
<text x="135" y="11.6">3</text>
<text x="185" y="11.6">4</text>
<text x="235" y="11.6">5</text>
<text x="10.3" y="35.6">A</text>
<text x="267.7" y="35.6">A</text>
<text x="10.3" y="85.7">B</text>
<text x="267.7" y="85.7">B</text>
<text x="10.3" y="135.6">C</text>
<text x="267.7" y="135.6">C</text>
<text x="10.3" y="185.7">D</text>
<text x="267.7" y="185.7">D</text>
<text x="35" y="205.6">1</text>
<text x="85" y="205.6">2</text>
<text x="135" y="205.6">3</text>
<text x="185" y="205.6">4</text>
<text x="235" y="205.6">5</text>
</g>
<g font-size="1.8" fill="#006464">
<text x="50.1" y="26.6">FPGA_module_B2B</text>
<text x="56.1" y="24.3">JM2A</text>
<text x="163.1" y="26.6">FPGA_module_B2B</text>
<text x="169.1" y="24.3">JM2B</text>
<text x="237.8" y="29.8">J20</text>
<text x="45.5" y="31.1">MGT_RX3_P</text>
<text x="45.5" y="33.7">MGT_RX3_N</text>
<text x="59.6" y="33.7">MGT_CLK0_N</text>
<text x="59.7" y="31.1">MGT_CLK0_P</text>
<text x="158.5" y="31.1">B15_L7_N</text>
<text x="158.5" y="33.7">B15_L7_P</text>
<text x="175.9" y="33.7">B15_L3_N</text>
<text x="175.9" y="31.1">B15_L3_P</text>
<text x="45.5" y="36.2">GND</text>
<text x="45.5" y="38.7">MGT_RX2_P</text>
<text x="45.5" y="41.3">MGT_RX2_N</text>
<text x="61" y="41.3">MGT_TX3_N</text>
<text x="61.1" y="38.7">MGT_TX3_P</text>
<text x="67.4" y="36.2">GND</text>
<text x="158.5" y="36.2">B15_L8_P</text>
<text x="158.5" y="38.7">B15_L8_N</text>
<text x="158.5" y="41.3">B15_L10_P</text>
<text x="175.9" y="38.7">B15_L5_N</text>
<text x="175.9" y="41.3">B15_L4_N</text>
<text x="175.9" y="36.2">B15_L5_P</text>
<text x="45.5" y="43.8">GND</text>
<text x="45.5" y="46.4">MGT_RX1_P</text>
<text x="61.1" y="46.4">MGT_TX2_P</text>
<text x="67.4" y="43.8">GND</text>
<text x="158.5" y="43.8">B15_L10_N</text>
<text x="158.5" y="46.4">B15_L9_P</text>
<text x="175.9" y="46.4">B15_L1_N</text>
<text x="175.9" y="43.8">B15_L4_P</text>
<text x="230.3" y="46.9">GND</text>
<text x="236.1" y="42.5">UART_FPGA</text>
<text x="45.5" y="48.9">MGT_RX1_N</text>
<text x="45.5" y="51.4">GND</text>
<text x="45.5" y="54">MGT_RX0_P</text>
<text x="61" y="48.9">MGT_TX2_N</text>
<text x="61.1" y="54">MGT_TX1_P</text>
<text x="67.4" y="51.4">GND</text>
<text x="92.9" y="51.4">0.1uF</text>
<text x="93.6" y="48.9">C15</text>
<text x="158.5" y="48.9">B15_L9_N</text>
<text x="158.5" y="51.4">GND</text>
<text x="158.5" y="54">B15_L15_N</text>
<text x="175.9" y="54">B15_L2_N</text>
<text x="175.9" y="48.9">B15_L1_P</text>
<text x="180.8" y="51.4">1.8V</text>
<text x="237.3" y="53.5">J21</text>
<text x="45.5" y="56.5">MGT_RX0_N</text>
<text x="45.5" y="59.1">GND</text>
<text x="61" y="56.5">MGT_TX1_N</text>
<text x="67.4" y="59.1">GND</text>
<text x="158.5" y="56.5">B15_L15_P</text>
<text x="158.5" y="59.1">B15_L16_N</text>
<text x="175.9" y="56.5">B15_L2_P</text>
<text x="175.9" y="59.1">B15_L6_P</text>
<text x="233.2" y="55.9">JTAG Header</text>
<text x="45.5" y="61.6">ADC_P</text>
<text x="45.5" y="64.1">ADC_N</text>
<text x="61" y="64.1">MGT_TX0_N</text>
<text x="61.1" y="61.6">MGT_TX0_P</text>
<text x="92.9" y="62.9">0.1uF</text>
<text x="93.6" y="60.3">C16</text>
<text x="158.5" y="61.6">B15_L16_P</text>
<text x="158.5" y="64.1">B15_L18_N</text>
<text x="175" y="64.1">B15_L11_P</text>
<text x="175.9" y="61.6">B15_L6_N</text>
<text x="45.5" y="66.7">GND</text>
<text x="45.5" y="69.2">B34_L2_P</text>
<text x="45.5" y="71.8">B34_L2_N</text>
<text x="62.8" y="71.8">B34_L6_N</text>
<text x="62.9" y="69.2">B34_L6_P</text>
<text x="67.4" y="66.7">GND</text>
<text x="158.5" y="66.7">B15_L18_P</text>
<text x="158.5" y="69.2">B15_L17_N</text>
<text x="158.5" y="71.8">B15_L17_P</text>
<text x="174.9" y="66.7">B15_L11_N</text>
<text x="174.9" y="71.8">B15_L12_N</text>
<text x="175" y="69.2">B15_L12_P</text>
<text x="45.5" y="74.3">B34_L1_P</text>
<text x="45.5" y="76.8">B34_L1_N</text>
<text x="62.8" y="76.8">B34_L7_N</text>
<text x="62.9" y="74.3">B34_L7_P</text>
<text x="158.5" y="74.3">GND</text>
<text x="158.5" y="76.8">B15_L24_N</text>
<text x="174.9" y="76.8">B15_L13_N</text>
<text x="180.5" y="74.3">GND</text>
<text x="45.5" y="79.4">B34_L4_P</text>
<text x="45.5" y="81.9">B34_L4_N</text>
<text x="62.8" y="81.9">B34_L3_N</text>
<text x="62.9" y="79.4">B34_L3_P</text>
<text x="158.5" y="79.4">B15_L24_P</text>
<text x="158.5" y="81.9">B15_L19_N</text>
<text x="174.9" y="81.9">B15_L14_N</text>
<text x="175" y="79.4">B15_L13_P</text>
<text x="245.6" y="82.5">GND</text>
<text x="45.5" y="84.5">B34_L5_P</text>
<text x="45.5" y="87">B34_L5_N</text>
<text x="45.5" y="89.5">GND</text>
<text x="62.8" y="87">B34_L9_N</text>
<text x="62.9" y="84.5">B34_L9_P</text>
<text x="67.4" y="89.5">GND</text>
<text x="158.5" y="84.5">B15_L19_P</text>
<text x="158.5" y="87">B15_L21_N</text>
<text x="158.5" y="89.5">B15_L21_P</text>
<text x="174.9" y="87">B15_L22_N</text>
<text x="175" y="84.5">B15_L14_P</text>
<text x="175" y="89.5">B15_L22_P</text>
<text x="45.5" y="92.1">B34_L10_P</text>
<text x="45.5" y="94.6">B34_L10_N</text>
<text x="62.8" y="94.6">B34_L8_N</text>
<text x="62.9" y="92.1">B34_L8_P</text>
<text x="158.5" y="92.1">B15_L23_P</text>
<text x="158.5" y="94.6">B15_L23_N</text>
<text x="174.9" y="92.1">B15_L20_N</text>
<text x="175" y="94.6">B15_L20_P</text>
<text x="45.5" y="97.2">B34_L11_N</text>
<text x="45.5" y="99.7">B34_L11_P</text>
<text x="61.8" y="99.7">B34_L13_N</text>
<text x="61.9" y="97.2">B34_L13_P</text>
<text x="158.5" y="97.2">NC</text>
<text x="158.5" y="99.7">B14_L4_P</text>
<text x="175.9" y="99.7">B14_L5_P</text>
<text x="176.8" y="97.2">VCCIO15</text>
<text x="45.5" y="102.2">B34_L12_N</text>
<text x="45.5" y="104.8">B34_L12_P</text>
<text x="45.5" y="107.3">VCCIO34</text>
<text x="61.8" y="104.8">B34_L14_N</text>
<text x="61.8" y="107.3">B34_L15_N</text>
<text x="61.9" y="102.2">B34_L14_P</text>
<text x="158.5" y="102.2">B14_L4_N</text>
<text x="158.5" y="104.8">B14_L7_N</text>
<text x="158.5" y="107.3">B14_L7_P</text>
<text x="175.9" y="102.2">B14_L5_N</text>
<text x="175.9" y="107.3">B14_L8_N</text>
<text x="175.9" y="104.8">B14_L8_P</text>
<text x="45.5" y="109.9">B34_L17_N</text>
<text x="45.5" y="112.4">B34_L17_P</text>
<text x="61.9" y="109.9">B34_L15_P</text>
<text x="67.4" y="112.4">GND</text>
<text x="158.5" y="109.9">B14_L15_P</text>
<text x="158.5" y="112.4">B14_L15_N</text>
<text x="175.9" y="112.4">B14_L9_N</text>
<text x="175.9" y="109.9">B14_L9_P</text>
<text x="45.5" y="114.9">B34_L21_P</text>
<text x="45.5" y="117.5">B34_L21_N</text>
<text x="61.8" y="114.9">B34_L16_N</text>
<text x="61.9" y="117.5">B34_L16_P</text>
<text x="158.5" y="114.9">SPI_CLK</text>
<text x="158.5" y="117.5">SPI_CS</text>
<text x="176.5" y="114.9">SPI_DQO</text>
<text x="176.9" y="117.5">SPI_DQ3</text>
<text x="45.5" y="120">B34_L19_N</text>
<text x="45.5" y="122.6">B34_L19_P</text>
<text x="45.5" y="125.1">B34_L22_N</text>
<text x="61.8" y="122.6">B34_L18_N</text>
<text x="61.8" y="125.1">B34_L20_N</text>
<text x="61.9" y="120">B34_L18_P</text>
<text x="158.5" y="120">SPI_DQ1</text>
<text x="158.5" y="122.6">SPI_DQ2</text>
<text x="158.5" y="125.1">B14_L10_P</text>
<text x="174.9" y="122.6">B14_L11_N</text>
<text x="175" y="125.1">B14_L11_P</text>
<text x="180.5" y="120">GND</text>
<text x="45.5" y="127.6">B34_L22_P</text>
<text x="45.5" y="130.2">B34_L23_N</text>
<text x="61.8" y="130.2">B34_L24_N</text>
<text x="61.9" y="127.6">B34_L20_P</text>
<text x="158.5" y="127.6">B14_L10_N</text>
<text x="158.5" y="130.2">B14_L16_P</text>
<text x="174.9" y="127.6">B14_L14_N</text>
<text x="175" y="130.2">B14_L14_P</text>
<text x="45.5" y="132.7">B34_L23_P</text>
<text x="45.5" y="135.3">3.3V</text>
<text x="45.5" y="137.8">B14_L24_N</text>
<text x="61.9" y="132.7">B34_L24_P</text>
<text x="67.4" y="135.3">GND</text>
<text x="68.5" y="137.8">TDI</text>
<text x="124.1" y="136.3">R39</text>
<text x="133.4" y="135.3">D8</text>
<text x="158.5" y="132.7">B14_L16_N</text>
<text x="158.5" y="135.3">GND</text>
<text x="158.5" y="137.8">B14_L18_N</text>
<text x="174.9" y="135.3">B14_L12_N</text>
<text x="174.9" y="137.8">B14_L13_N</text>
<text x="175" y="132.7">B14_L12_P</text>
<text x="45.5" y="140.3">B14_L24_P</text>
<text x="45.5" y="142.9">B14_L23_N</text>
<text x="67.6" y="140.3">TDO</text>
<text x="67.7" y="142.9">TCK</text>
<text x="124.3" y="139.3">100</text>
<text x="130.2" y="140.3">LED Green</text>
<text x="158.5" y="140.3">B14_L18_P</text>
<text x="158.5" y="142.9">B14_L17_N</text>
<text x="175" y="140.3">B14_L13_P</text>
<text x="180.5" y="142.9">GND</text>
<text x="45.5" y="145.4">B14_L23_P</text>
<text x="45.5" y="148">B14_L21_P</text>
<text x="63.9" y="148">PROG_B</text>
<text x="67.6" y="145.4">TMS</text>
<text x="90.2" y="146.7">PROG_B</text>
<text x="90.4" y="144.1">TP4</text>
<text x="124.1" y="146.4">R40</text>
<text x="124.3" y="149.5">100</text>
<text x="133.4" y="145.4">D9</text>
<text x="158.5" y="145.4">B14_L17_P</text>
<text x="158.5" y="148">B14_L20_P</text>
<text x="174.9" y="148">B14_L19_N</text>
<text x="175" y="145.4">B14_L19_P</text>
<text x="45.5" y="150.5">B14_L21_N</text>
<text x="45.5" y="153">VIN</text>
<text x="45.5" y="155.6">VIN</text>
<text x="66.3" y="150.5">DONE</text>
<text x="67.4" y="155.6">GND</text>
<text x="67.4" y="153">GND</text>
<text x="85.5" y="155.6">LED Green</text>
<text x="87.8" y="150.5">D7</text>
<text x="96.2" y="151.5">R36</text>
<text x="96.3" y="154.6">100</text>
<text x="129.8" y="150.5">LED Yellow</text>
<text x="158.5" y="150.5">B14_L20_N</text>
<text x="158.5" y="153">B14_L25</text>
<text x="158.5" y="155.6">B14_L0</text>
<text x="174" y="155.6">BOOTMODE</text>
<text x="174.9" y="150.5">B14_L22_N</text>
<text x="175" y="153">B14_L22_P</text>
<text x="201.6" y="155.6">TP5</text>
<text x="59.1" y="156.5" transform="rotate(-90 59.1 156.5)">Shield</text>
<text x="172.1" y="156.5" transform="rotate(-90 172.1 156.5)">Shield</text>
<text x="194.2" y="158.1">BOOTMODE</text>
<text x="35.4" y="165.7">GND</text>
<text x="55.7" y="165.7">GND</text>
<text x="76" y="165.7">GND</text>
<text x="148.6" y="165.7">GND</text>
<text x="169" y="165.7">GND</text>
<text x="189.3" y="165.7">GND</text>
<text x="119" y="170.6">R37</text>
<text x="119.2" y="173.6">10k</text>
<text x="131" y="173.6">KEY0</text>
<text x="134.5" y="169.5">SW3</text>
<text x="33.9" y="178.2">R35</text>
<text x="39.5" y="177.2">D6</text>
<text x="49.4" y="175.9">LED Red</text>
<text x="134.5" y="179.7">SW4</text>
<text x="34.6" y="181.2">1k</text>
<text x="119" y="180.7">R38</text>
<text x="119.2" y="183.8">10k</text>
<text x="131" y="183.8">KEY1</text>
<text x="46.4" y="186.6">GND</text>
<text x="137.6" y="191.7">GND</text>
</g>
<g font-size="1.8" fill="#a90000">
<text x="41.4" y="30.2">1</text>
<text x="41.4" y="32.8">3</text>
<text x="41.4" y="35.3">5</text>
<text x="74.4" y="30.2">2</text>
<text x="74.4" y="32.8">4</text>
<text x="74.4" y="35.3">6</text>
<text x="153.5" y="30.2">101</text>
<text x="153.5" y="32.8">103</text>
<text x="153.5" y="35.3">105</text>
<text x="186.5" y="30.2">102</text>
<text x="186.5" y="32.8">104</text>
<text x="186.5" y="35.3">106</text>
<text x="235.1" y="31.5">1</text>
<text x="235.1" y="34">2</text>
<text x="41.4" y="37.8">7</text>
<text x="41.4" y="40.4">9</text>
<text x="73.9" y="40.4">10</text>
<text x="74.4" y="37.8">8</text>
<text x="153.5" y="37.8">107</text>
<text x="153.5" y="40.4">109</text>
<text x="186.5" y="37.8">108</text>
<text x="186.5" y="40.4">110</text>
<text x="235.1" y="36.6">3</text>
<text x="235.1" y="39.1">4</text>
<text x="40.9" y="42.9">11</text>
<text x="40.9" y="45.5">13</text>
<text x="73.9" y="42.9">12</text>
<text x="73.9" y="45.5">14</text>
<text x="153.5" y="42.9">111</text>
<text x="153.5" y="45.5">113</text>
<text x="186.5" y="42.9">112</text>
<text x="186.5" y="45.5">114</text>
<text x="40.9" y="48">15</text>
<text x="40.9" y="50.5">17</text>
<text x="40.9" y="53.1">19</text>
<text x="73.9" y="48">16</text>
<text x="73.9" y="50.5">18</text>
<text x="73.9" y="53.1">20</text>
<text x="153.5" y="48">115</text>
<text x="153.5" y="50.5">117</text>
<text x="153.5" y="53.1">119</text>
<text x="186.5" y="48">116</text>
<text x="186.5" y="50.5">118</text>
<text x="186.5" y="53.1">120</text>
<text x="40.9" y="55.6">21</text>
<text x="40.9" y="58.2">23</text>
<text x="73.9" y="55.6">22</text>
<text x="73.9" y="58.2">24</text>
<text x="153.5" y="55.6">121</text>
<text x="153.5" y="58.2">123</text>
<text x="186.5" y="55.6">122</text>
<text x="186.5" y="58.2">124</text>
<text x="233.8" y="58.2">2</text>
<text x="242.7" y="58.2">1</text>
<text x="40.9" y="60.7">25</text>
<text x="40.9" y="63.2">27</text>
<text x="40.9" y="65.8">29</text>
<text x="73.9" y="60.7">26</text>
<text x="73.9" y="63.2">28</text>
<text x="73.9" y="65.8">30</text>
<text x="153.5" y="60.7">125</text>
<text x="153.5" y="63.2">127</text>
<text x="153.5" y="65.8">129</text>
<text x="186.5" y="60.7">126</text>
<text x="186.5" y="63.2">128</text>
<text x="186.5" y="65.8">130</text>
<text x="233.8" y="60.7">4</text>
<text x="233.8" y="63.2">6</text>
<text x="233.8" y="65.8">8</text>
<text x="242.7" y="60.7">3</text>
<text x="242.7" y="63.2">5</text>
<text x="242.7" y="65.8">7</text>
<text x="40.9" y="68.3">31</text>
<text x="40.9" y="70.9">33</text>
<text x="73.9" y="68.3">32</text>
<text x="73.9" y="70.9">34</text>
<text x="153.5" y="68.3">131</text>
<text x="153.5" y="70.9">133</text>
<text x="186.5" y="68.3">132</text>
<text x="186.5" y="70.9">134</text>
<text x="233.3" y="68.3">10</text>
<text x="233.3" y="70.9">12</text>
<text x="242.2" y="70.9">11</text>
<text x="242.7" y="68.3">9</text>
<text x="40.9" y="73.4">35</text>
<text x="40.9" y="75.9">37</text>
<text x="73.9" y="73.4">36</text>
<text x="73.9" y="75.9">38</text>
<text x="153.5" y="73.4">135</text>
<text x="153.5" y="75.9">137</text>
<text x="186.5" y="73.4">136</text>
<text x="186.5" y="75.9">138</text>
<text x="233.3" y="73.4">14</text>
<text x="242.2" y="73.4">13</text>
<text x="40.9" y="78.5">39</text>
<text x="40.9" y="81">41</text>
<text x="40.9" y="83.6">43</text>
<text x="73.9" y="78.5">40</text>
<text x="73.9" y="81">42</text>
<text x="73.9" y="83.6">44</text>
<text x="153.5" y="78.5">139</text>
<text x="153.5" y="81">141</text>
<text x="153.5" y="83.6">143</text>
<text x="186.5" y="78.5">140</text>
<text x="186.5" y="81">142</text>
<text x="186.5" y="83.6">144</text>
<text x="40.9" y="86.1">45</text>
<text x="40.9" y="88.6">47</text>
<text x="73.9" y="86.1">46</text>
<text x="73.9" y="88.6">48</text>
<text x="153.5" y="86.1">145</text>
<text x="153.5" y="88.6">147</text>
<text x="186.5" y="86.1">146</text>
<text x="186.5" y="88.6">148</text>
<text x="40.9" y="91.2">49</text>
<text x="40.9" y="93.7">51</text>
<text x="73.9" y="91.2">50</text>
<text x="73.9" y="93.7">52</text>
<text x="153.5" y="91.2">149</text>
<text x="153.5" y="93.7">151</text>
<text x="186.5" y="91.2">150</text>
<text x="186.5" y="93.7">152</text>
<text x="40.9" y="96.3">53</text>
<text x="40.9" y="98.8">55</text>
<text x="40.9" y="101.3">57</text>
<text x="73.9" y="96.3">54</text>
<text x="73.9" y="98.8">56</text>
<text x="73.9" y="101.3">58</text>
<text x="153.5" y="96.3">153</text>
<text x="153.5" y="98.8">155</text>
<text x="153.5" y="101.3">157</text>
<text x="186.5" y="96.3">154</text>
<text x="186.5" y="98.8">156</text>
<text x="186.5" y="101.3">158</text>
<text x="40.9" y="103.9">59</text>
<text x="40.9" y="106.4">61</text>
<text x="73.9" y="103.9">60</text>
<text x="73.9" y="106.4">62</text>
<text x="153.5" y="103.9">159</text>
<text x="153.5" y="106.4">161</text>
<text x="186.5" y="103.9">160</text>
<text x="186.5" y="106.4">162</text>
<text x="40.9" y="109">63</text>
<text x="40.9" y="111.5">65</text>
<text x="73.9" y="109">64</text>
<text x="73.9" y="111.5">66</text>
<text x="153.5" y="109">163</text>
<text x="153.5" y="111.5">165</text>
<text x="186.5" y="109">164</text>
<text x="186.5" y="111.5">166</text>
<text x="40.9" y="114">67</text>
<text x="40.9" y="116.6">69</text>
<text x="40.9" y="119.1">71</text>
<text x="73.9" y="114">68</text>
<text x="73.9" y="116.6">70</text>
<text x="73.9" y="119.1">72</text>
<text x="153.5" y="114">167</text>
<text x="153.5" y="116.6">169</text>
<text x="153.5" y="119.1">171</text>
<text x="186.5" y="114">168</text>
<text x="186.5" y="116.6">170</text>
<text x="186.5" y="119.1">172</text>
<text x="40.9" y="121.7">73</text>
<text x="40.9" y="124.2">75</text>
<text x="73.9" y="121.7">74</text>
<text x="73.9" y="124.2">76</text>
<text x="153.5" y="121.7">173</text>
<text x="153.5" y="124.2">175</text>
<text x="186.5" y="121.7">174</text>
<text x="186.5" y="124.2">176</text>
<text x="40.9" y="126.7">77</text>
<text x="40.9" y="129.3">79</text>
<text x="40.9" y="131.8">81</text>
<text x="73.9" y="126.7">78</text>
<text x="73.9" y="129.3">80</text>
<text x="73.9" y="131.8">82</text>
<text x="153.5" y="126.7">177</text>
<text x="153.5" y="129.3">179</text>
<text x="153.5" y="131.8">181</text>
<text x="186.5" y="126.7">178</text>
<text x="186.5" y="129.3">180</text>
<text x="186.5" y="131.8">182</text>
<text x="40.9" y="134.4">83</text>
<text x="40.9" y="136.9">85</text>
<text x="73.9" y="134.4">84</text>
<text x="73.9" y="136.9">86</text>
<text x="153.5" y="134.4">183</text>
<text x="153.5" y="136.9">185</text>
<text x="186.5" y="134.4">184</text>
<text x="186.5" y="136.9">186</text>
<text x="40.9" y="139.4">87</text>
<text x="40.9" y="142">89</text>
<text x="73.9" y="139.4">88</text>
<text x="73.9" y="142">90</text>
<text x="153.5" y="139.4">187</text>
<text x="153.5" y="142">189</text>
<text x="186.5" y="139.4">188</text>
<text x="186.5" y="142">190</text>
<text x="40.9" y="144.5">91</text>
<text x="40.9" y="147.1">93</text>
<text x="40.9" y="149.6">95</text>
<text x="73.9" y="144.5">92</text>
<text x="73.9" y="147.1">94</text>
<text x="73.9" y="149.6">96</text>
<text x="153.5" y="144.5">191</text>
<text x="153.5" y="147.1">193</text>
<text x="153.5" y="149.6">195</text>
<text x="186.5" y="144.5">192</text>
<text x="186.5" y="147.1">194</text>
<text x="186.5" y="149.6">196</text>
<text x="40.9" y="152.1">97</text>
<text x="40.9" y="154.7">99</text>
<text x="73.5" y="154.7">100</text>
<text x="73.9" y="152.1">98</text>
<text x="153.5" y="152.1">197</text>
<text x="153.5" y="154.7">199</text>
<text x="186.5" y="152.1">198</text>
<text x="186.5" y="154.7">200</text>
<text x="58.2" y="160" transform="rotate(-90 58.2 160)">SH</text>
<text x="171.2" y="160" transform="rotate(-90 171.2 160)">SH</text>
</g>
<g font-size="1.8" fill="#725600">
<text x="82.7" y="31.1">PCIe_CLK_P</text>
<text x="82.7" y="33.7">PCIe_CLK_N</text>
<text x="19.5" y="46.4">PCIe_RX_N</text>
<text x="15.6" y="54">AURORA_RX_N</text>
<text x="19.6" y="48.9">PCIe_RX_P</text>
<text x="100.4" y="54">PCIe_TX_P</text>
<text x="199.5" y="51.4">1.8V</text>
<text x="15.7" y="56.5">AURORA_RX_P</text>
<text x="100.4" y="57.8">PCIe_TX_N</text>
<text x="82.7" y="92.1">PCIe_nCLKREQ</text>
<text x="82.7" y="99.7">PCIe_nRST</text>
<text x="85.2" y="125.1">UART_RPi_TX</text>
<text x="85.2" y="122.6">UART_RPi_RX</text>
<text x="27.4" y="153">VIN</text>
<text x="197" y="153">SD</text>
<text x="23.6" y="179.7">VIN</text>
</g>
<g font-size="1.8" fill="#0f0f0f">
<text x="222.2" y="34">UART_RX</text>
<text x="222.2" y="31.5">1.8V</text>
<text x="222.2" y="36.6">UART_TX</text>
<text x="80" y="53.1">MGT_TX1_P</text>
<text x="193.2" y="50.5">1.8V</text>
<text x="80" y="55.6">MGT_TX1_N</text>
<text x="227.3" y="58.2">1.8V</text>
<text x="227.3" y="65.8">TDO</text>
<text x="227.3" y="63.2">TCK</text>
<text x="227.3" y="60.7">TMS</text>
<text x="227.3" y="68.3">TDI</text>
<text x="194.5" y="96.3">3.3V</text>
<text x="33" y="106.4">3.3V</text>
<text x="143.5" y="129.3">KEY1</text>
<text x="143.5" y="126.7">KEY0</text>
<text x="33" y="134.4">3.3V</text>
<text x="82.2" y="136.9">TDI</text>
<text x="116.8" y="136.9">1.8V</text>
<text x="81.4" y="139.4">TDO</text>
<text x="81.5" y="142">TCK</text>
<text x="81.4" y="144.5">TMS</text>
<text x="116.8" y="147.1">1.8V</text>
<text x="103" y="152.1">1.8V</text>
<text x="142.2" y="154.7">UART_RX</text>
<text x="142.2" y="152.1">UART_TX</text>
<text x="111.8" y="164.8">1.8V</text>
<text x="126.2" y="167.4">KEY0</text>
<text x="126.2" y="177.5">KEY1</text>
</g>
<g font-size="1.8" fill="#840084">
<text x="127.5" y="142.9">FPGA Status1</text>
<text x="126.2" y="153">FPGA Status2</text>
<text x="86.3" y="158.1">DONE</text>
<text x="48.7" y="178.4">FPGA PWR</text>
</g>
</svg>
